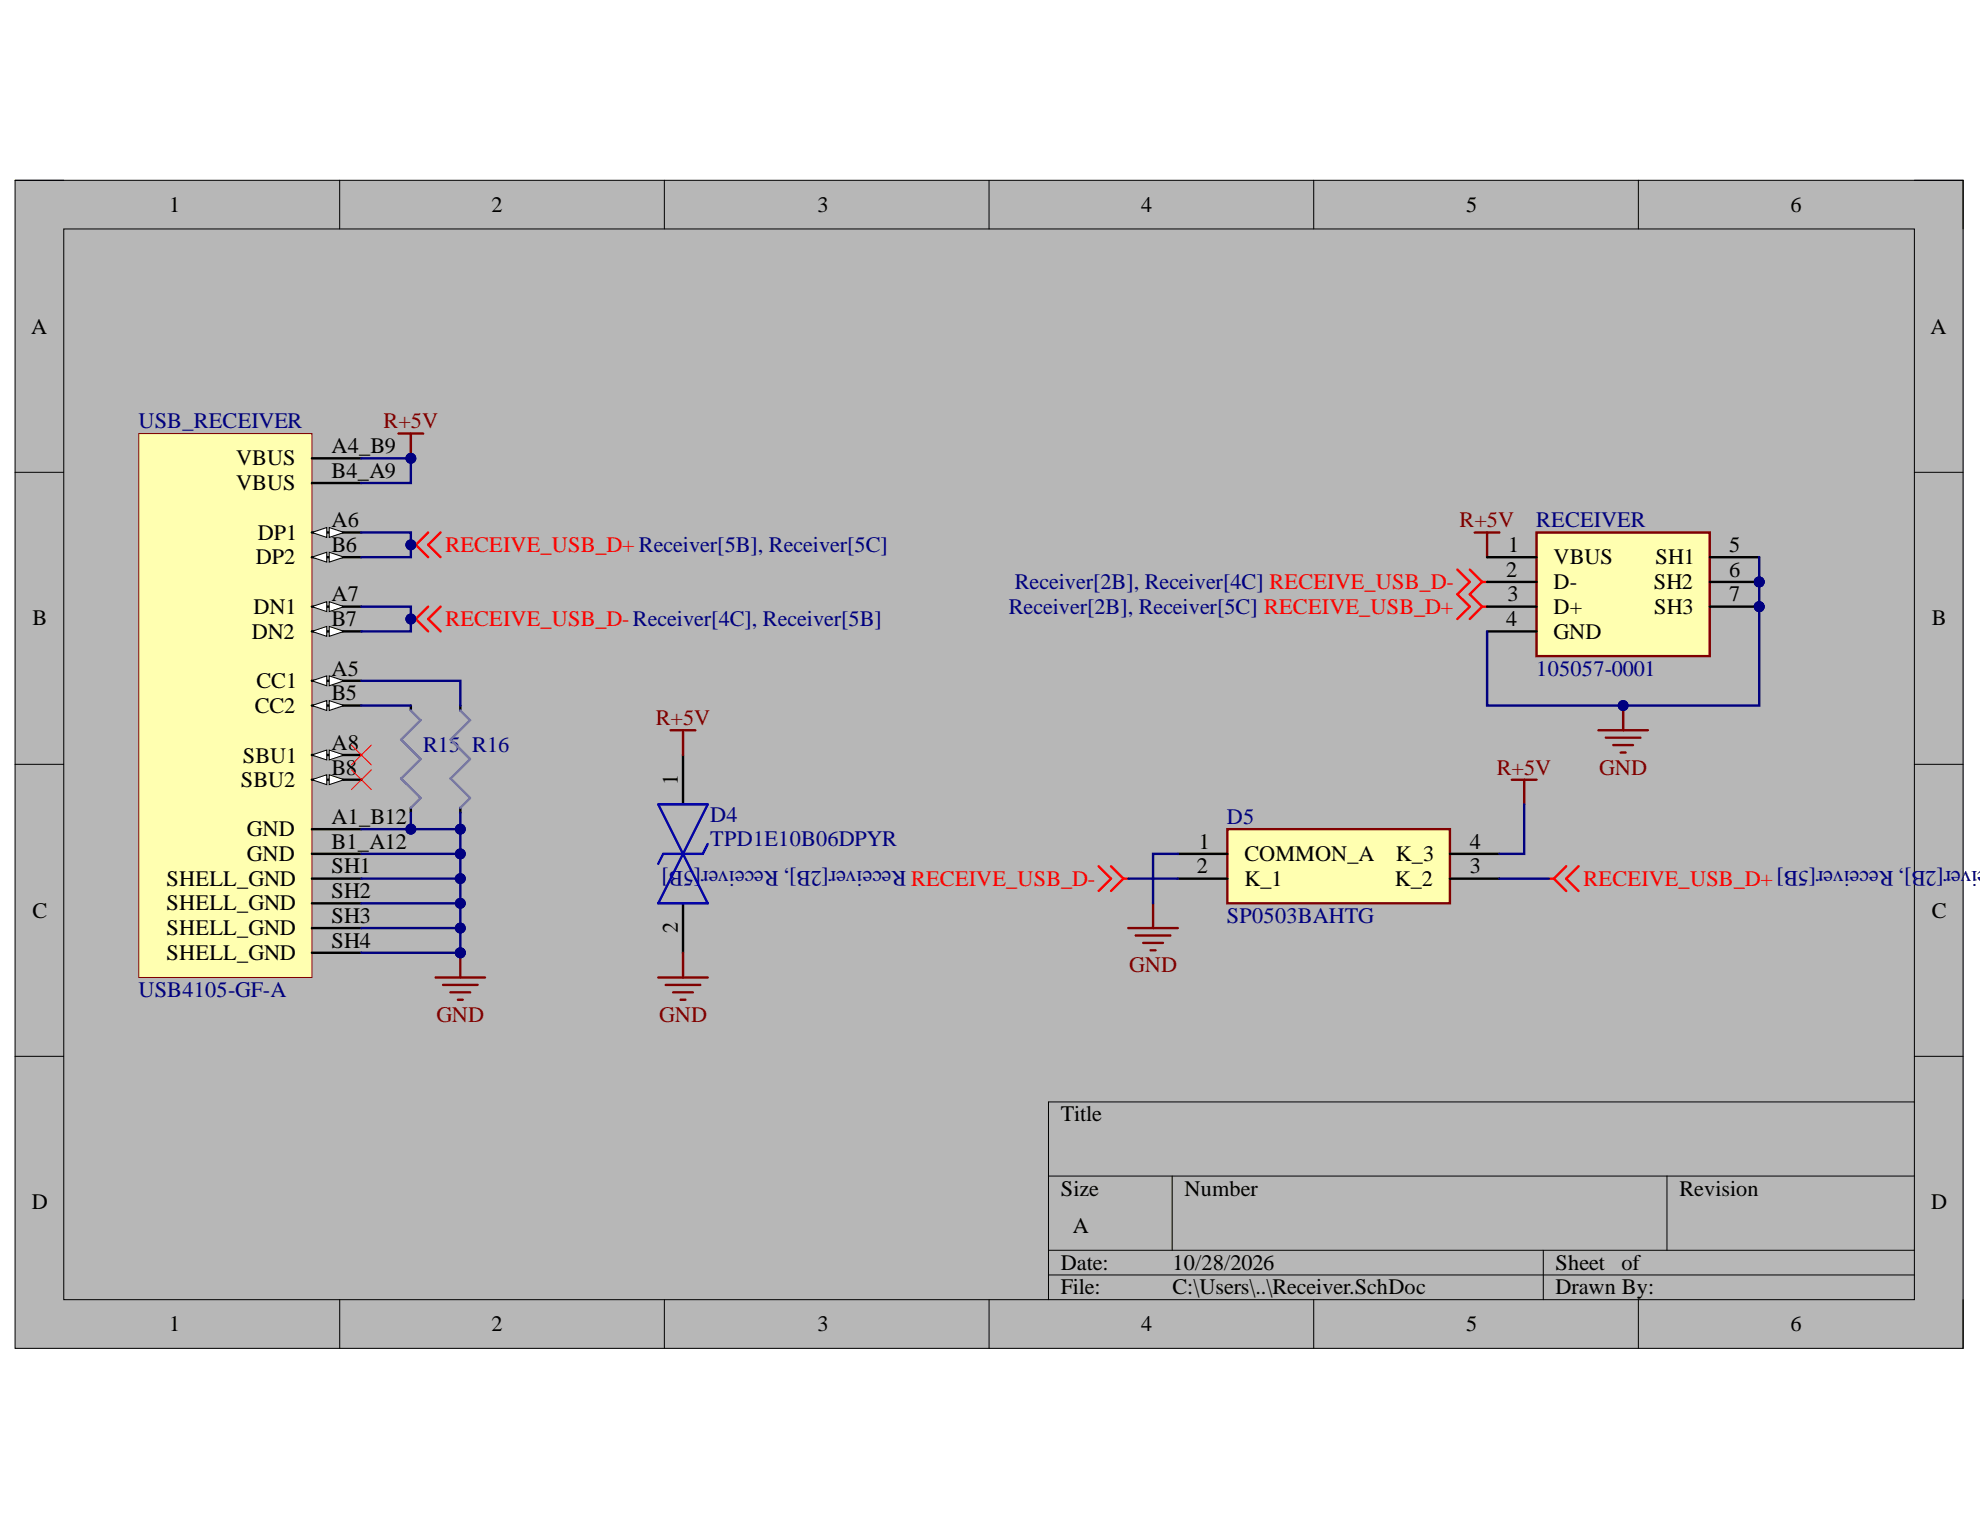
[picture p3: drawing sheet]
<svg xmlns="http://www.w3.org/2000/svg" width="279mm" height="216mm" viewBox="0 0 279 216" stroke-linecap="round" stroke-linejoin="round" font-family="sans-serif">
<path d="M2.1 25.4h274.9v164.9h-274.9z" fill-rule="evenodd" fill="#b7b7b7"/>
<path d="M2.1 25.4h274.9v164.9h-274.9z" fill="none" stroke="#000" stroke-width=".14"/>
<path d="M9 32.3h261.1v151.1h-261.1z" fill-rule="evenodd" fill="#b7b7b7"/>
<g fill="none" stroke="#000" stroke-width=".14">
<path d="M2.1 25.4h6.9M9 32.3h261.1v151.1h-261.1zM47.9 25.4v6.9M93.7 25.4v6.9M139.6 25.4v6.9M185.4 25.4v6.9M231.2 25.4v6.9M270.1 25.4h6.9v6.9M2.1 66.6h6.9M270.1 66.6h6.9M2.1 107.9h6.9M270.1 107.9h6.9"/>
<path d="M2.1 149.1h6.9M270.1 149.1h6.9M270.1 155.5h-122.1v27.9M148 166h122.1M148 176.4h122.1M148 179.9h122.1M165.4 166v10.4M217.8 176.4v7M235.2 166v10.4M47.9 183.4v6.9M93.7 183.4v6.9M139.6 183.4v6.9"/>
<path d="M185.4 183.4v6.9M231.2 183.4v6.9M277 183.4v6.9"/>
</g>
<path d="M19.6 61.2h24.4v76.7h-24.4z" fill-rule="evenodd" fill="#ffffb0"/>
<path d="M19.6 61.2h24.4v76.7h-24.4z" fill="none" stroke="#800000" stroke-width=".14"/>
<path d="M44 64.7h7M44 68.2h7M44 75.1h7M44 117h7M44 120.5h7M44 124h7M44 127.5h7M44 131h7M44 134.4h7" fill="none" stroke="#000" stroke-width=".34"/>
<path d="M44 75.1l2.1-.7v1.4z" fill="#f8fcff"/>
<path d="M44 75.1l2.1-.7v1.4z" fill="none" stroke="#000" stroke-width=".14"/>
<path d="M46.5 74.4l2 .7-2 .7z" fill="#f8fcff"/>
<path d="M46.5 74.4l2 .7-2 .7z" fill="none" stroke="#000" stroke-width=".14"/>
<path d="M44 78.6h7" fill="none" stroke="#000" stroke-width=".34"/>
<path d="M44 78.6l2.1-.7v1.4z" fill="#f8fcff"/>
<path d="M44 78.6l2.1-.7v1.4z" fill="none" stroke="#000" stroke-width=".14"/>
<path d="M46.5 77.9l2 .7-2 .7z" fill="#f8fcff"/>
<path d="M46.5 77.9l2 .7-2 .7z" fill="none" stroke="#000" stroke-width=".14"/>
<path d="M44 85.6h7" fill="none" stroke="#000" stroke-width=".34"/>
<path d="M44 85.6l2.1-.7v1.4z" fill="#f8fcff"/>
<path d="M44 85.6l2.1-.7v1.4z" fill="none" stroke="#000" stroke-width=".14"/>
<path d="M46.5 84.9l2 .7-2 .7z" fill="#f8fcff"/>
<path d="M46.5 84.9l2 .7-2 .7z" fill="none" stroke="#000" stroke-width=".14"/>
<path d="M44 89.1h7" fill="none" stroke="#000" stroke-width=".34"/>
<path d="M44 89.1l2.1-.7v1.4z" fill="#f8fcff"/>
<path d="M44 89.1l2.1-.7v1.4z" fill="none" stroke="#000" stroke-width=".14"/>
<path d="M46.5 88.4l2 .7-2 .7z" fill="#f8fcff"/>
<path d="M46.5 88.4l2 .7-2 .7z" fill="none" stroke="#000" stroke-width=".14"/>
<path d="M44 96.1h7" fill="none" stroke="#000" stroke-width=".34"/>
<path d="M44 96.1l2.1-.7v1.4z" fill="#f8fcff"/>
<path d="M44 96.1l2.1-.7v1.4z" fill="none" stroke="#000" stroke-width=".14"/>
<path d="M46.5 95.4l2 .7-2 .7z" fill="#f8fcff"/>
<path d="M46.5 95.4l2 .7-2 .7z" fill="none" stroke="#000" stroke-width=".14"/>
<path d="M44 99.6h7" fill="none" stroke="#000" stroke-width=".34"/>
<path d="M44 99.6l2.1-.7v1.4z" fill="#f8fcff"/>
<path d="M44 99.6l2.1-.7v1.4z" fill="none" stroke="#000" stroke-width=".14"/>
<path d="M46.5 98.9l2 .7-2 .7z" fill="#f8fcff"/>
<path d="M46.5 98.9l2 .7-2 .7z" fill="none" stroke="#000" stroke-width=".14"/>
<path d="M44 106.5h7" fill="none" stroke="#000" stroke-width=".34"/>
<path d="M44 106.5l2.1-.7v1.4z" fill="#f8fcff"/>
<path d="M44 106.5l2.1-.7v1.4z" fill="none" stroke="#000" stroke-width=".14"/>
<path d="M46.5 105.8l2 .7-2 .7z" fill="#f8fcff"/>
<path d="M46.5 105.8l2 .7-2 .7z" fill="none" stroke="#000" stroke-width=".14"/>
<path d="M44 110h7" fill="none" stroke="#000" stroke-width=".34"/>
<path d="M44 110l2.1-.7v1.4z" fill="#f8fcff"/>
<path d="M44 110l2.1-.7v1.4z" fill="none" stroke="#000" stroke-width=".14"/>
<path d="M46.5 109.3l2 .7-2 .7z" fill="#f8fcff"/>
<path d="M46.5 109.3l2 .7-2 .7z" fill="none" stroke="#000" stroke-width=".14"/>
<path d="M61.5 137.9h6.9M62.5 139h4.9M65 134.4v3.5M63.6 140h2.8M64.6 141.1h.7" fill="none" stroke="#800000" stroke-width=".34"/>
<circle cx="65" cy="134.4" r=".7" fill="#000080"/>
<circle cx="65" cy="134.4" r=".7" fill="none" stroke="#000080" stroke-width=".14"/>
<path d="M49.6 105.1l2.8 2.8M49.6 108.6l2.8 2.8M52.4 105.1l-2.8 2.8M52.4 108.6l-2.8 2.8" fill="none" stroke="#f00" stroke-width=".14"/>
<path d="M58 99.6v.6M65 99.6v.6M58 114v.7M65 114v.7" fill="none" stroke="#000" stroke-width=".34"/>
<path d="M58 100.3l1.3 1.3-2.7 2.8 2.7 2.7-2.7 2.8 2.7 2.7-1.3 1.4M65 100.3l1.3 1.3-2.7 2.8 2.7 2.7-2.7 2.8 2.7 2.7-1.3 1.4" fill="none" stroke="#4a86e8" stroke-width=".34"/>
<path d="M58 76.9h.7M58.7 76.9l1.7 1.7M60.4 75.1l-1.7 1.8M62.2 75.1l-1.8 1.8 1.8 1.7" fill="none" stroke="#f00" stroke-width=".34"/>
<circle cx="58" cy="76.9" r=".7" fill="#000080"/>
<circle cx="58" cy="76.9" r=".7" fill="none" stroke="#000080" stroke-width=".14"/>
<path d="M58 87.3h.7M58.7 87.3l1.7 1.8M60.4 85.6l-1.7 1.7M62.2 85.6l-1.8 1.7 1.8 1.8" fill="none" stroke="#f00" stroke-width=".34"/>
<circle cx="58" cy="87.3" r=".7" fill="#000080"/>
<circle cx="58" cy="87.3" r=".7" fill="none" stroke="#000080" stroke-width=".14"/>
<path d="M56.2 61.2h3.5M58 61.2v3.5" fill="none" stroke="#800000" stroke-width=".34"/>
<circle cx="58" cy="64.7" r=".7" fill="#000080"/>
<circle cx="58" cy="64.7" r=".7" fill="none" stroke="#000080" stroke-width=".14"/>
<path d="M173.2 117h31.4v10.5h-31.4z" fill-rule="evenodd" fill="#ffffb0"/>
<g fill="none" stroke="#800000" stroke-width=".34">
<path d="M208.1 75.1h3.5M209.8 75.1v3.5M94.6 103h3.5M96.4 103v3.5M173.2 117h31.4v10.5h-31.4zM213.3 110h3.5M215.1 110v3.5M92.9 137.9h7M93.9 139h4.9M96.4 134.4v3.5M159.2 131h7M160.3 132h4.9"/>
<path d="M161.3 133.1h2.8M162.4 134.1h.7M162.7 127.5v3.5M95 140h2.8M96 141.1h.7"/>
</g>
<path d="M96.4 106.5v7M96.4 127.5v6.9M166.2 120.5h7M166.2 124h7M204.6 120.5h7M204.6 124h7" fill="none" stroke="#000" stroke-width=".34"/>
<g fill="none" stroke="#f00" stroke-width=".34">
<path d="M205.6 80.4l1.8 1.7-1.8 1.8 1.8 1.7-1.8 1.7M207.4 80.4l1.7 1.7M209.1 82.1l-1.7 1.8 1.7 1.7M209.1 82.1h.7M209.1 85.6l-1.7 1.7M209.1 85.6h.7M155 122.2l1.8 1.8-1.8 1.7M156.8 122.2l1.7 1.8M158.5 124l-1.7 1.7M158.5 124h.7M218.6 124h.7M219.3 124l1.7 1.7"/>
<path d="M221 122.2l-1.7 1.8M222.8 122.2l-1.8 1.8 1.8 1.7"/>
</g>
<path d="M92.9 113.5l7 14h-7l7-14zM99.9 119.1l-.7 1.4h-5.6l-.7 1.4" fill="none" stroke="#00f" stroke-width=".34"/>
<circle cx="248.2" cy="82.1" r=".7" fill="#000080"/>
<circle cx="248.2" cy="82.1" r=".7" fill="none" stroke="#000080" stroke-width=".14"/>
<circle cx="248.2" cy="85.6" r=".7" fill="#000080"/>
<circle cx="248.2" cy="85.6" r=".7" fill="none" stroke="#000080" stroke-width=".14"/>
<path d="M216.8 75.1h24.5v17.5h-24.5z" fill-rule="evenodd" fill="#ffffb0"/>
<path d="M216.8 75.1h24.5v17.5h-24.5z" fill="none" stroke="#800000" stroke-width=".34"/>
<path d="M209.8 78.6h7M241.3 78.6h6.9M209.8 82.1h7M209.8 85.6h7M209.8 89.1h7M241.3 82.1h6.9" fill="none" stroke="#000" stroke-width=".34"/>
<circle cx="248.2" cy="82.1" r=".7" fill="#000080"/>
<circle cx="248.2" cy="82.1" r=".7" fill="none" stroke="#000080" stroke-width=".14"/>
<path d="M241.3 85.6h6.9" fill="none" stroke="#000" stroke-width=".34"/>
<circle cx="248.2" cy="85.6" r=".7" fill="#000080"/>
<circle cx="248.2" cy="85.6" r=".7" fill="none" stroke="#000080" stroke-width=".14"/>
<path d="M229 99.6v3.4M225.6 103h6.9M226.6 104.1h4.9M227.6 105.1h2.8M228.7 106.2h.7" fill="none" stroke="#800000" stroke-width=".34"/>
<circle cx="229" cy="99.6" r=".7" fill="#000080"/>
<circle cx="229" cy="99.6" r=".7" fill="none" stroke="#000080" stroke-width=".14"/>
<path d="M51 96.1h14v3.5M51 99.6h7M51 120.5h14" fill="none" stroke="#000080" stroke-width=".34"/>
<circle cx="65" cy="120.5" r=".7" fill="#000080"/>
<circle cx="65" cy="120.5" r=".7" fill="none" stroke="#000080" stroke-width=".14"/>
<path d="M51 124h14" fill="none" stroke="#000080" stroke-width=".34"/>
<circle cx="65" cy="124" r=".7" fill="#000080"/>
<circle cx="65" cy="124" r=".7" fill="none" stroke="#000080" stroke-width=".14"/>
<path d="M51 127.5h14" fill="none" stroke="#000080" stroke-width=".34"/>
<circle cx="65" cy="127.5" r=".7" fill="#000080"/>
<circle cx="65" cy="127.5" r=".7" fill="none" stroke="#000080" stroke-width=".14"/>
<path d="M51 131h14" fill="none" stroke="#000080" stroke-width=".34"/>
<circle cx="65" cy="131" r=".7" fill="#000080"/>
<circle cx="65" cy="131" r=".7" fill="none" stroke="#000080" stroke-width=".14"/>
<path d="M51 134.4h14" fill="none" stroke="#000080" stroke-width=".34"/>
<circle cx="65" cy="134.4" r=".7" fill="#000080"/>
<circle cx="65" cy="134.4" r=".7" fill="none" stroke="#000080" stroke-width=".14"/>
<path d="M51 117h14v17.4" fill="none" stroke="#000080" stroke-width=".34"/>
<circle cx="65" cy="134.4" r=".7" fill="#000080"/>
<circle cx="65" cy="134.4" r=".7" fill="none" stroke="#000080" stroke-width=".14"/>
<circle cx="65" cy="131" r=".7" fill="#000080"/>
<circle cx="65" cy="131" r=".7" fill="none" stroke="#000080" stroke-width=".14"/>
<circle cx="65" cy="127.5" r=".7" fill="#000080"/>
<circle cx="65" cy="127.5" r=".7" fill="none" stroke="#000080" stroke-width=".14"/>
<circle cx="65" cy="124" r=".7" fill="#000080"/>
<circle cx="65" cy="124" r=".7" fill="none" stroke="#000080" stroke-width=".14"/>
<circle cx="65" cy="120.5" r=".7" fill="#000080"/>
<circle cx="65" cy="120.5" r=".7" fill="none" stroke="#000080" stroke-width=".14"/>
<circle cx="65" cy="117" r=".7" fill="#000080"/>
<circle cx="65" cy="117" r=".7" fill="none" stroke="#000080" stroke-width=".14"/>
<circle cx="58" cy="117" r=".7" fill="#000080"/>
<circle cx="58" cy="117" r=".7" fill="none" stroke="#000080" stroke-width=".14"/>
<path d="M58 114.7v2.3" fill="none" stroke="#000080" stroke-width=".34"/>
<circle cx="58" cy="117" r=".7" fill="#000080"/>
<circle cx="58" cy="117" r=".7" fill="none" stroke="#000080" stroke-width=".14"/>
<path d="M65 114.7v2.3" fill="none" stroke="#000080" stroke-width=".34"/>
<circle cx="65" cy="117" r=".7" fill="#000080"/>
<circle cx="65" cy="117" r=".7" fill="none" stroke="#000080" stroke-width=".14"/>
<path d="M51 75.1h7v3.5h-7" fill="none" stroke="#000080" stroke-width=".34"/>
<circle cx="58" cy="76.9" r=".7" fill="#000080"/>
<circle cx="58" cy="76.9" r=".7" fill="none" stroke="#000080" stroke-width=".14"/>
<path d="M51 85.6h7v3.5h-7" fill="none" stroke="#000080" stroke-width=".34"/>
<circle cx="58" cy="87.3" r=".7" fill="#000080"/>
<circle cx="58" cy="87.3" r=".7" fill="none" stroke="#000080" stroke-width=".14"/>
<path d="M51 64.7h7v3.5h-7" fill="none" stroke="#000080" stroke-width=".34"/>
<circle cx="58" cy="64.7" r=".7" fill="#000080"/>
<circle cx="58" cy="64.7" r=".7" fill="none" stroke="#000080" stroke-width=".14"/>
<path d="M248.2 78.6v21h-38.4v-10.5M215.1 113.5v7h-3.5M159.2 124h7M166.2 120.5h-3.5v7M211.6 124h7" fill="none" stroke="#000080" stroke-width=".34"/>
<circle cx="229" cy="99.6" r=".7" fill="#000080"/>
<circle cx="229" cy="99.6" r=".7" fill="none" stroke="#000080" stroke-width=".14"/>
<circle cx="248.2" cy="85.6" r=".7" fill="#000080"/>
<circle cx="248.2" cy="85.6" r=".7" fill="none" stroke="#000080" stroke-width=".14"/>
<circle cx="248.2" cy="82.1" r=".7" fill="#000080"/>
<circle cx="248.2" cy="82.1" r=".7" fill="none" stroke="#000080" stroke-width=".14"/>
<g font-size="3.1">
<text x="23.9" y="29.9">1</text>
<text x="69.4" y="29.9">2</text>
<text x="115.4" y="29.9">3</text>
<text x="161" y="29.9">4</text>
<text x="206.9" y="29.9">5</text>
<text x="252.6" y="29.9">6</text>
<text x="4.4" y="47.1">A</text>
<text x="272.4" y="47.1">A</text>
<text x="33.3" y="65.7">VBUS</text>
<text x="46.8" y="64">A4_B9</text>
<text x="33.3" y="69.1">VBUS</text>
<text x="46.8" y="67.5">B4_A9</text>
<text x="36.4" y="76.2">DP1</text>
<text x="46.8" y="74.4">A6</text>
<text x="46.8" y="77.9">B6</text>
<text x="212.8" y="77.9">1</text>
<text x="244" y="77.9">5</text>
<text x="36.1" y="79.6">DP2</text>
<text x="212.6" y="81.4">2</text>
<text x="219.2" y="79.6">VBUS</text>
<text x="219.2" y="83.2">D-</text>
<text x="233.4" y="83.2">SH2</text>
<text x="233.6" y="79.6">SH1</text>
<text x="244" y="81.4">6</text>
<text x="4.6" y="88.2">B</text>
<text x="35.8" y="86.6">DN1</text>
<text x="46.8" y="84.9">A7</text>
<text x="46.8" y="88.3">B7</text>
<text x="212.6" y="88.3">4</text>
<text x="212.7" y="84.9">3</text>
<text x="219.2" y="86.6">D+</text>
<text x="233.4" y="86.6">SH3</text>
<text x="244" y="84.9">7</text>
<text x="272.6" y="88.2">B</text>
<text x="35.5" y="90.1">DN2</text>
<text x="46.8" y="95.3">A5</text>
<text x="219.2" y="90.1">GND</text>
<text x="35.9" y="100.6">CC2</text>
<text x="36.2" y="97.1">CC1</text>
<text x="46.8" y="98.8">B5</text>
<text x="34.3" y="107.6">SBU1</text>
<text x="46.8" y="105.8">A8</text>
<text x="34" y="111.1">SBU2</text>
<text x="46.8" y="109.3">B8</text>
<text x="95.7" y="110.7" transform="rotate(-90 95.7 110.7)">1</text>
<text x="34.8" y="118">GND</text>
<text x="46.8" y="116.3">A1_B12</text>
<text x="46.8" y="119.8">B1_A12</text>
<text x="169.2" y="119.8">1</text>
<text x="207.4" y="119.8">4</text>
<text x="23.5" y="125">SHELL_GND</text>
<text x="34.8" y="121.5">GND</text>
<text x="46.8" y="123.2">SH1</text>
<text x="168.9" y="123.2">2</text>
<text x="175.6" y="121.5">COMMON_A</text>
<text x="175.6" y="125">K_1</text>
<text x="196.8" y="125">K_2</text>
<text x="197" y="121.5">K_3</text>
<text x="207.4" y="123.2">3</text>
<text x="4.6" y="129.5">C</text>
<text x="23.5" y="128.5">SHELL_GND</text>
<text x="23.5" y="131.9">SHELL_GND</text>
<text x="46.8" y="126.8">SH2</text>
<text x="46.8" y="130.3">SH3</text>
<text x="95.7" y="131.7" transform="rotate(-90 95.7 131.7)">2</text>
<text x="272.6" y="129.5">C</text>
<text x="23.5" y="135.5">SHELL_GND</text>
<text x="46.8" y="133.7">SH4</text>
<text x="149.7" y="158.2">Title</text>
<text x="4.5" y="170.7">D</text>
<text x="149.7" y="168.7">Size</text>
<text x="151.4" y="174">A</text>
<text x="167.1" y="168.7">Number</text>
<text x="237" y="168.7">Revision</text>
<text x="272.5" y="170.7">D</text>
<text x="149.7" y="179.2">Date:</text>
<text x="165.4" y="179.2">10/28/2026</text>
<text x="219.5" y="179.2">Sheet</text>
<text x="228.8" y="179.2">of</text>
<text x="149.7" y="182.7">File:</text>
<text x="165.4" y="182.7">C:\Users\..\Receiver.SchDoc</text>
<text x="219.5" y="182.7">Drawn By:</text>
<text x="23.9" y="187.8">1</text>
<text x="69.4" y="187.8">2</text>
<text x="115.4" y="187.8">3</text>
<text x="161" y="187.8">4</text>
<text x="206.9" y="187.8">5</text>
<text x="252.6" y="187.8">6</text>
</g>
<g font-size="3.1" fill="#000080">
<text x="19.5" y="60.4">USB_RECEIVER</text>
<text x="216.8" y="74.4">RECEIVER</text>
<text x="143.2" y="83.2">Receiver[2B], Receiver[4C] RECEIVE_USB_D-</text>
<text x="142.3" y="86.6">Receiver[2B], Receiver[5C] RECEIVE_USB_D+</text>
<text x="216.8" y="95.3">105057-0001</text>
<text x="59.7" y="106.2">R15 R16</text>
<text x="100.2" y="116">D4</text>
<text x="100.2" y="119.4">TPD1E10B06DPYR</text>
<text x="173.1" y="116.3">D5</text>
<text x="127.9" y="122.9" transform="rotate(-180 127.9 122.9)">Receiver[2B], Receiver[5B]</text>
<text x="269.7" y="122.9" transform="rotate(-180 269.7 122.9)">], Receiver[5B]</text>
<text x="276.7" y="122.9" transform="rotate(-180 276.7 122.9)">er[2B</text>
<text x="280.4" y="122.9" transform="rotate(-180 280.4 122.9)">eiv</text>
<text x="173.1" y="130.3">SP0503BAHTG</text>
<text x="19.5" y="140.7">USB4105-GF-A</text>
</g>
<g font-size="3.1" fill="#800000">
<text x="54.1" y="60.4">R+5V</text>
<text x="206" y="74.4">R+5V</text>
<text x="92.5" y="102.4">R+5V</text>
<text x="211.2" y="109.3">R+5V</text>
<text x="225.7" y="109.3">GND</text>
<text x="159.4" y="137.2">GND</text>
<text x="61.6" y="144.2">GND</text>
<text x="93" y="144.2">GND</text>
</g>
<g font-size="3.1" fill="#f00">
<text x="62.8" y="77.9">RECEIVE_USB_D+ Receiver[5B], Receiver[5C]</text>
<text x="62.8" y="88.3">RECEIVE_USB_D-Receiver[4C], Receiver[5B]</text>
<text x="128.6" y="125">RECEIVE_USB_D-</text>
<text x="223.5" y="125">RECEIVE_USB_D+</text>
</g>
</svg>
